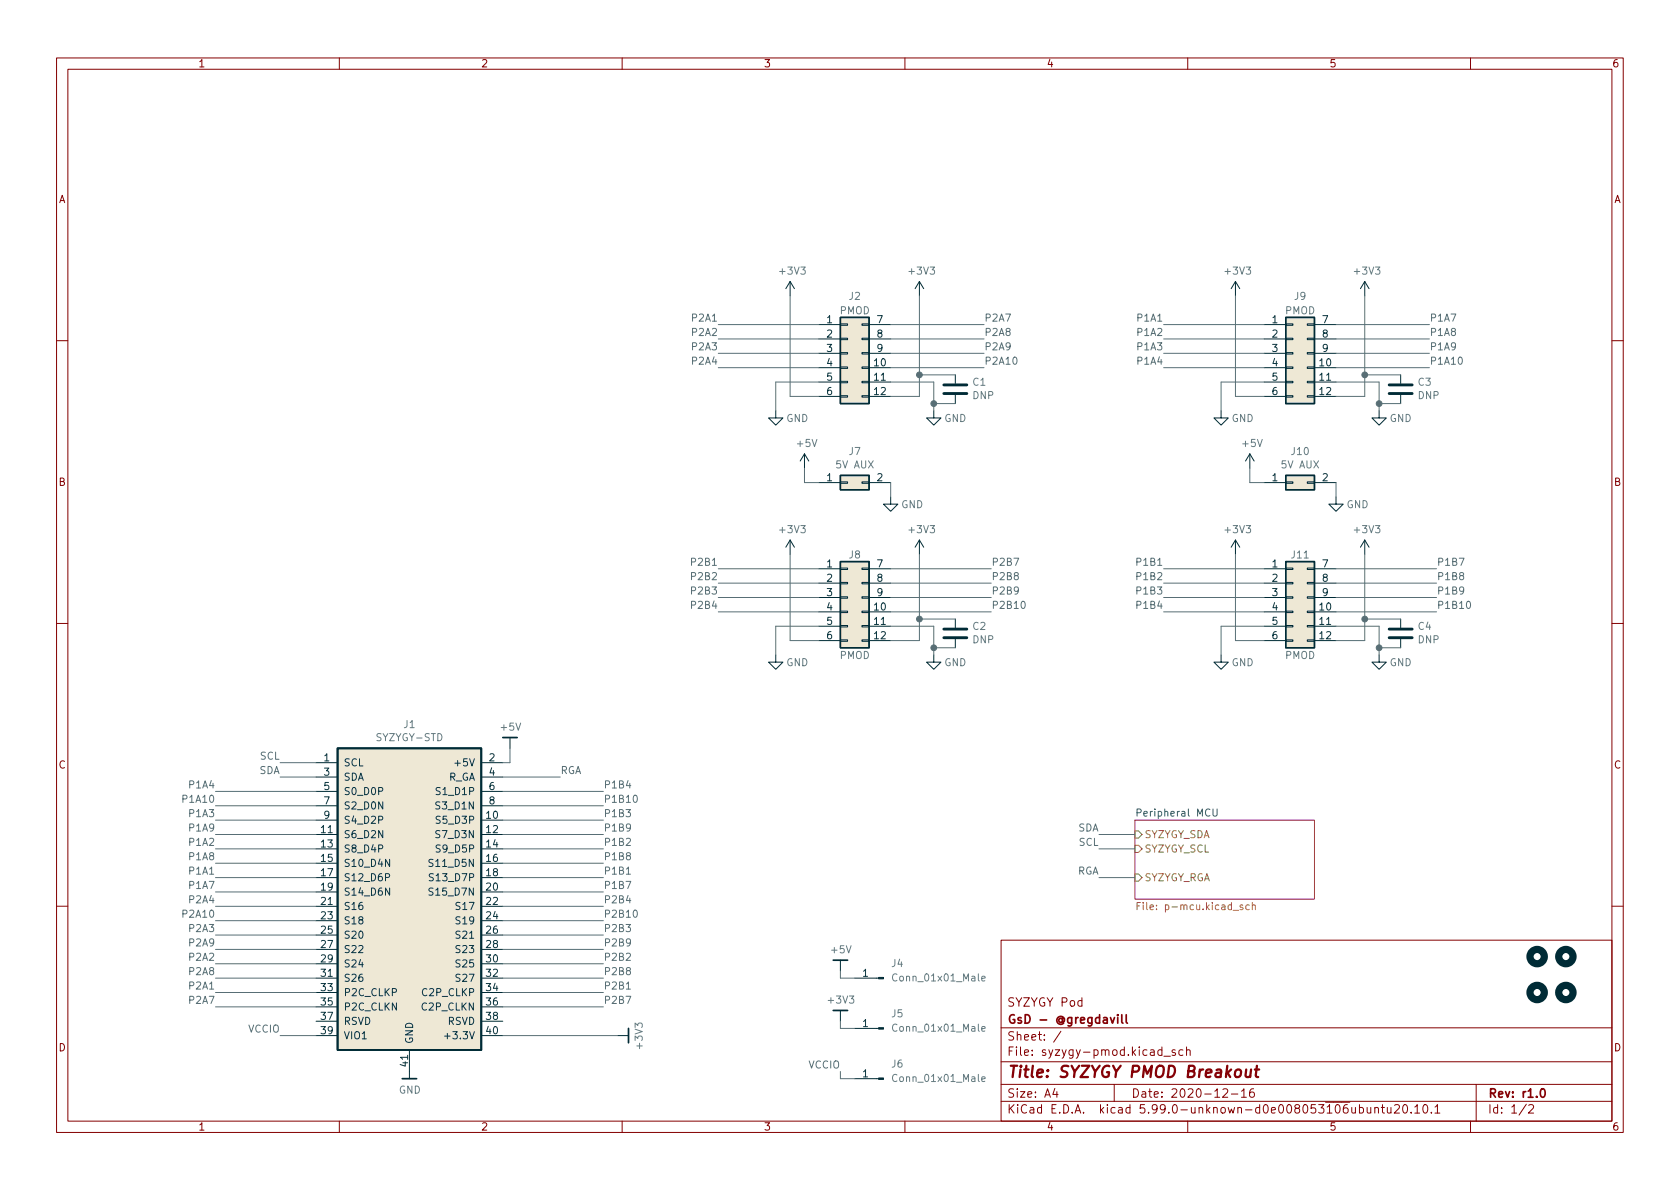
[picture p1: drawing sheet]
<svg xmlns="http://www.w3.org/2000/svg" width="297mm" height="210mm" viewBox="0 0 297 210" stroke-linecap="round" stroke-linejoin="round" font-family="sans-serif">
<g fill="none" stroke="#840000" stroke-width=".18">
<path d="M10 10.2h277v190.1h-277zM12 12.2h273v186.1h-273zM60 10.2v2M110 10.2v2M160 10.2v2M210 10.2v2M260 10.2v2M10 60.2h2M285 60.2h2M10 110.2h2M285 110.2h2M10 160.2h2"/>
<path d="M177 166.3h108v32h-108zM285 160.2h2M60 198.3v2M110 198.3v2M160 198.3v2M177 194.8h108M177 191.8h108M177 187.8h108M177 181.8h108M186.5 192.5l-.4 1h1M186.9 193v1M187.6 182.4l-1.3 1.9"/>
<path d="M197 191.8v3M205.4 185.7l-.4-.1-.3 .3v.4l.2 .3h.5M205.4 185.1v1.5M205.8 186.8h1.1M207.8 185.7l-.4-.1-.2 .2 .1 .3 .5 .1v.4h-.6M209.1 185.7l-.4-.1-.3 .3v.4l.2 .3h.5M209.8 185.8l.2-.2 .4 .1v.9M209.8 185.1v1.5M210 198.3v2M216.2 192.7l.6-.2 .2 .2 .1 .3-1 1h1M217.7 193.5h1.2M219.5 193l.4-.5v1.5"/>
<path d="M219.5 194h.9M221.6 192.5a.59 .59 0 0 0-.7 .7v.5l.2 .3h.4l.2-.1 .1-.5-.2-.2-.4-.1-.3 .3M243.1 196l.2-.2 .3 .1 .1 .9M243.1 195.8v1M244.2 195.8h.6M244.4 195.3v1.3l.4 .2M245.3 195.8l.1 1h.3l.2-.1M245.9 195.8v1M246.6 195.5l.5-.2 .3 .2v.3l-.9 1h.9M248.2 195.4l.2-.1a.81 .81 0 0 1 .5 .7 .81 .81 0 0 1-.3 .8h-.1a.81 .81 0 0 1-.6-.6 .81 .81 0 0 1 .3-.8zM249.5 196.7v.1M250.1 195.8l.5-.5v1.5"/>
<path d="M250.1 196.8h.9M251.8 195.4l.1-.1a.81 .81 0 0 1 .6 .7 .81 .81 0 0 1-.3 .8h-.1a.81 .81 0 0 1-.6-.6 .81 .81 0 0 1 .3-.8zM253.1 196.7v.1M253.7 195.8l.4-.5v1.5M253.7 196.8h.9M260 198.3v2M261 191.8v6.5M269.9 195.3l-1.3 1.9M270.3 195.5l.6-.2 .2 .2 .1 .3-1 1h1"/>
</g>
<path d="M196.3 179.9l.4 1 .4-1M197.6 179.4v.2M197.6 179.9v1M198.3 179.4v1.3l.3 .2M199.1 179.4v1.3l.2 .2M272.6 192.6l.1-.1a.81 .81 0 0 1 .6 .7 .81 .81 0 0 1-.3 .8h-.2a.82 .82 0 0 1-.5-.6 .82 .82 0 0 1 .3-.8z" fill="none" stroke="#840000" stroke-width=".3"/>
<path d="M220.3 189.1v1.3a.57 .57 0 0 0 .8-.1M221.2 189.1l-.2 1.4M221.9 189.1h.7M222.2 188.5l-.2 1.7 .1 .2 .4 .1" fill="none" stroke="#840000" stroke-width=".4"/>
<path d="M200.7 145h31.7v14h-31.7z" fill="#fff" stroke="#fff" stroke-width=".18"/>
<path d="M200.7 145h31.7v14h-31.7z" fill="none" stroke="#840084" stroke-width=".18"/>
<path d="M201 143.7h.6l.2-.2-.1-.3-.7-.1v1.2M214.5 143.1v1l.2 .2h.4l.1-.2v-1" fill="none" stroke="#008484" stroke-width=".18"/>
<path d="M201.6 159.6h-.6v1.3M221.4 159.6v1.3M201 160.2h.5M220.9 160.1l-.4-.1-.2 .3 .1 .5h.5M221.4 160.1l.2-.1 .3 .1 .1 .8" fill="none" stroke="#b58900" stroke-width=".18"/>
<path d="M200.7 149.5h.6l.6 .6-.6 .6h-.6zM200.7 146.9h.6l.6 .7-.6 .6h-.6zM200.7 154.6h.6l.6 .6-.6 .6h-.6z" fill="none" stroke="#859900" stroke-width=".18"/>
<g fill="none" stroke="#002b36" stroke-width="1.3">
<circle cx="271.8" cy="169.2" r="1.27"/>
<circle cx="271.8" cy="175.5" r="1.27"/>
<circle cx="276.9" cy="175.5" r="1.27"/>
<circle cx="276.9" cy="169.2" r="1.27"/>
</g>
<g fill="none" stroke="#002b36" stroke-width=".18">
<path d="M139.7 49.8v2.5M139.7 49.8l-.8 1.2M139.7 49.8l.8 1.2M144.8 57.4h3.8M144.8 59.9h3.8M148.6 59.8h1.3v.3h-1.3zM148.6 57.3h1.3v.2h-1.3zM152.4 59.8h1.3v.3h-1.3zM152.4 57.3h1.3v.2h-1.3zM153.7 57.4h3.8M153.7 59.9h3.8M162.6 49.8l-.8 1.2"/>
<path d="M162.6 49.8v2.5M162.6 49.8l.7 1.2M218.4 49.8v2.5M218.4 49.8l-.7 1.2M218.4 49.8l.8 1.2M223.5 57.4h3.8M223.5 59.9h3.8M227.3 59.8h1.3v.3h-1.3zM227.3 57.3h1.3v.2h-1.3zM231.1 59.8h1.3v.3h-1.3zM231.1 57.3h1.3v.2h-1.3zM232.4 57.4h3.8"/>
<path d="M232.4 59.9h3.8M241.3 49.8v2.5M241.3 49.8l-.8 1.2M241.3 49.8l.8 1.2M137.2 72.6v1.3h1.2l-1.2 1.3-1.3-1.3h1.3M144.8 65h3.8M144.8 67.6h3.8M144.8 70.1h3.8M144.8 62.5h3.8M148.6 67.4h1.3v.3h-1.3zM148.6 70h1.3v.2h-1.3zM148.6 64.9h1.3v.2h-1.3z"/>
<path d="M148.6 62.4h1.3v.2h-1.3zM152.4 67.4h1.3v.3h-1.3zM152.4 70h1.3v.2h-1.3zM152.4 64.9h1.3v.2h-1.3zM152.4 62.4h1.3v.2h-1.3zM153.7 65h3.8M153.7 67.6h3.8M153.7 70.1h3.8M153.7 62.5h3.8M165.1 72.6v1.3h1.3l-1.3 1.3-1.3-1.3h1.3M168.9 66.3v1.5M168.9 69.8v1.6"/>
<path d="M215.9 72.6v1.3h1.3l-1.3 1.3-1.3-1.3h1.3M223.5 65h3.8M223.5 67.6h3.8M223.5 70.1h3.8M223.5 62.5h3.8M227.3 67.4h1.3v.3h-1.3zM227.3 70h1.3v.2h-1.3zM227.3 64.9h1.3v.2h-1.3zM227.3 62.4h1.3v.2h-1.3zM231.1 67.4h1.3v.3h-1.3zM231.1 70h1.3v.2h-1.3zM231.1 64.9h1.3v.2h-1.3z"/>
<path d="M231.1 62.4h1.3v.2h-1.3zM232.4 65h3.8M232.4 67.6h3.8M232.4 70.1h3.8M232.4 62.5h3.8M243.8 72.6v1.3h1.3l-1.3 1.3-1.2-1.3h1.2M247.6 66.3v1.5M247.6 69.8v1.6M139.7 95.5l-.8 1.3M139.7 95.5v2.5M139.7 95.5l.8 1.3M142.2 80.3l-.7 1.2"/>
<path d="M142.2 80.3v2.5M142.2 80.3l.8 1.2M144.8 85.3h3.8M148.6 85.2h1.3v.3h-1.3zM152.4 85.2h1.3v.3h-1.3zM153.7 85.3h3.8M157.5 87.9v1.2h1.2l-1.2 1.3-1.3-1.3h1.3M162.6 95.5v2.5M162.6 95.5l-.8 1.3M162.6 95.5l.7 1.3M218.4 95.5l-.7 1.3M218.4 95.5v2.5"/>
<path d="M218.4 95.5l.8 1.3M221 80.3l-.8 1.2M221 80.3v2.5M221 80.3l.7 1.2M223.5 85.3h3.8M227.3 85.2h1.3v.3h-1.3zM231.1 85.2h1.3v.3h-1.3zM232.4 85.3h3.8M236.2 87.9v1.2h1.3l-1.3 1.3-1.3-1.3h1.3M241.3 95.5l-.8 1.3M241.3 95.5v2.5M241.3 95.5l.8 1.3"/>
<path d="M137.2 115.8v1.3h1.2l-1.2 1.3-1.3-1.3h1.3M144.8 100.6h3.8M144.8 108.2h3.8M144.8 110.7h3.8M144.8 113.3h3.8M144.8 103.1h3.8M144.8 105.7h3.8M148.6 110.6h1.3v.3h-1.3zM148.6 113.2h1.3v.2h-1.3zM148.6 108.1h1.3v.2h-1.3zM148.6 103h1.3v.2h-1.3zM148.6 100.5h1.3v.2h-1.3z"/>
<path d="M148.6 105.5h1.3v.3h-1.3zM152.4 110.6h1.3v.3h-1.3zM152.4 113.2h1.3v.2h-1.3zM152.4 108.1h1.3v.2h-1.3zM152.4 103h1.3v.2h-1.3zM152.4 100.5h1.3v.2h-1.3zM152.4 105.5h1.3v.3h-1.3zM153.7 100.6h3.8M153.7 108.2h3.8M153.7 110.7h3.8M153.7 113.3h3.8M153.7 103.1h3.8"/>
<path d="M153.7 105.7h3.8M165.1 115.8v1.3h1.3l-1.3 1.3-1.3-1.3h1.3M168.9 109.5v1.5M168.9 113v1.5M215.9 115.8v1.3h1.3l-1.3 1.3-1.3-1.3h1.3M223.5 100.6h3.8M223.5 108.2h3.8M223.5 110.7h3.8M223.5 113.3h3.8M223.5 103.1h3.8M223.5 105.7h3.8M227.3 110.6h1.3v.3h-1.3z"/>
<path d="M227.3 113.2h1.3v.2h-1.3zM227.3 108.1h1.3v.2h-1.3zM227.3 103h1.3v.2h-1.3zM227.3 100.5h1.3v.2h-1.3zM227.3 105.5h1.3v.3h-1.3zM231.1 110.6h1.3v.3h-1.3zM231.1 113.2h1.3v.2h-1.3zM231.1 108.1h1.3v.2h-1.3zM231.1 103h1.3v.2h-1.3zM231.1 100.5h1.3v.2h-1.3zM231.1 105.5h1.3v.3h-1.3zM232.4 100.6h3.8"/>
<path d="M232.4 108.2h3.8M232.4 110.7h3.8M232.4 113.3h3.8M232.4 103.1h3.8M232.4 105.7h3.8M243.8 115.8v1.3h1.3l-1.3 1.3-1.2-1.3h1.2M247.6 109.5v1.5M247.6 113v1.5M55.9 134.9h3.8M55.9 137.4h3.8M55.9 139.9h3.8M85.1 134.9h3.8"/>
<path d="M85.1 137.4h3.8M85.1 139.9h3.8M90.2 130.4v1.9M55.9 145h3.8M55.9 147.6h3.8M55.9 150.1h3.8M55.9 152.6h3.8M55.9 155.2h3.8M55.9 157.7h3.8M55.9 142.5h3.8M85.1 145h3.8M85.1 147.6h3.8"/>
<path d="M85.1 150.1h3.8M85.1 152.6h3.8M85.1 155.2h3.8M85.1 157.7h3.8M85.1 142.5h3.8M55.9 160.3h3.8M55.9 162.8h3.8M55.9 165.3h3.8M55.9 167.9h3.8M55.9 170.4h3.8M55.9 173h3.8M55.9 175.5h3.8"/>
<path d="M55.9 178h3.8M85.1 160.3h3.8M85.1 162.8h3.8M85.1 165.3h3.8M85.1 167.9h3.8M85.1 170.4h3.8M85.1 173h3.8M85.1 175.5h3.8M85.1 178h3.8M148.6 169.8v1.9M148.6 178.7v1.9M151.1 173h4.2"/>
<path d="M55.9 180.6h3.8M55.9 183.1h3.8M72.4 185.7v5M85.1 180.6h3.8M85.1 183.1h3.8M109.2 183.1h1.9M151.1 181.9h4.2M151.1 190.7h4.2"/>
</g>
<path d="M166.9 68.1h4M166.9 69.6h4M245.6 68.1h4.1M245.6 69.6h4.1M166.9 111.2h4M166.9 112.8h4M245.6 111.2h4.1M245.6 112.8h4.1" fill="none" stroke="#002b36" stroke-width=".51"/>
<g fill="#eee8d5" stroke="#eee8d5" stroke-width=".18">
<path d="M227.3 56.1h5.1v15.3h-5.1z"/>
<path d="M227.3 84.1h5.1v2.5h-5.1z"/>
<path d="M148.6 84.1h5.1v2.5h-5.1z"/>
<path d="M227.3 99.3h5.1v15.2h-5.1z"/>
<path d="M59.7 132.3h25.4v53.4h-25.4z"/>
<path d="M148.6 99.3h5.1v15.2h-5.1z"/>
<path d="M148.6 56.1h5.1v15.3h-5.1z"/>
</g>
<path d="M148.6 56.1h5.1v15.3h-5.1zM227.3 56.1h5.1v15.3h-5.1zM148.6 84.1h5.1v2.5h-5.1zM148.6 99.3h5.1v15.2h-5.1zM227.3 84.1h5.1v2.5h-5.1zM227.3 99.3h5.1v15.2h-5.1z" fill="none" stroke="#002b36" stroke-width=".25"/>
<path d="M59.7 132.3h25.4v53.4h-25.4z" fill="none" stroke="#002b36" stroke-width=".33"/>
<path d="M68.2 155.2l.6-.1 .1-.2-.1-.3-.6-.1v1.3M68.9 152v1.2l-.7-1.2v1.2M68.9 157v1.3l-.7-1.3v1.3M76.6 152h-.5l-.2 .1v.3l.5 .3 .2 .3-.3 .2h-.5M76.6 157.1l-.5-.1-.2 .2v.3l.5 .3 .2 .3-.3 .2-.5-.1M76.6 154.6l-.5-.1-.1 .1v.4l.5 .2 .1 .3-.2 .3-.5-.1M78.6 183.2h1" fill="none" stroke="#073642" stroke-width=".18"/>
<path d="M88.9 130.4h2.5M147.3 169.8h2.6M147.3 178.7h2.6M71.1 190.7h2.6M111.1 181.9v2.5" fill="none" stroke="#002b36" stroke-width=".3"/>
<g fill="#002b36" stroke="#002b36" stroke-width=".18">
<path d="M155.3 172.8h.9v.3h-.9z"/>
<path d="M155.3 181.7h.9v.3h-.9z"/>
<path d="M155.3 190.6h.9v.3h-.9z"/>
</g>
<path d="M173.6 173.1l.6-.2-.1-.2-.3-.1-.2 .2v.6h.5M173.6 181.9l.6-.1-.1-.2-.3-.1-.2 .2v.6h.5M173.6 190.8l.6-.1-.1-.2-.3-.1-.2 .2v.6h.5" fill="none" stroke="#657b83" stroke-width=".18"/>
<g fill="none" stroke="#586e75" stroke-width=".18">
<path d="M127 59.9h17.8M127 57.4h17.8M139.7 52.3v17.8h5.1M157.5 59.9h16.5M157.5 57.4h16.5M162.6 52.3v17.8h-5.1M205.7 59.9h17.8M205.7 57.4h17.8M218.4 52.3v17.8h5.1M236.2 59.9h16.5M236.2 57.4h16.5M241.3 52.3v17.8h-5.1"/>
<path d="M127 62.5h17.8M127 65h17.8M144.8 67.6h-7.6v5M157.5 67.6h7.6v5M157.5 62.5h16.5M157.5 65h16.5M162.6 66.3h6.3M165.1 71.4h3.8M205.7 62.5h17.8M205.7 65h17.8M223.5 67.6h-7.6v5M236.2 67.6h7.6v5"/>
<path d="M236.2 62.5h16.5M236.2 65h16.5M241.3 66.3h6.3M243.8 71.4h3.8M139.7 98v15.3h5.1M142.2 82.8v2.5h2.6M157.5 85.3v2.6M162.6 98v15.3h-5.1M218.4 98v15.3h5.1M221 82.8v2.5h2.5M236.2 85.3v2.6M241.3 98v15.3h-5.1"/>
<path d="M127 108.2h17.8M127 100.6h17.8M127 105.7h17.8M127 103.1h17.8M144.8 110.7h-7.6v5.1M157.5 108.2h17.8M157.5 100.6h17.8M157.5 105.7h17.8M157.5 103.1h17.8M157.5 110.7h7.6v5.1M162.6 109.5h6.3M165.1 114.5h3.8"/>
<path d="M180.7 106.4l.1-.1a.68 .68 0 0 1 .5 .7 .68 .68 0 0 1-.5 .6 .84 .84 0 0 1-.1-1.2zM205.7 108.2h17.8M205.7 100.6h17.8M205.7 105.7h17.8M205.7 103.1h17.8M223.5 110.7h-7.6v5.1M236.2 108.2h17.8M236.2 100.6h17.8M236.2 105.7h17.8M236.2 103.1h17.8M236.2 110.7h7.6v5.1M241.3 109.5h6.3"/>
<path d="M243.8 114.5h3.8M259.4 106.4l.2-.1a.68 .68 0 0 1 .4 .7 .68 .68 0 0 1-.4 .6l-.2-.1-.1-.4zM38.1 139.9h17.8M49.5 137.4h6.4M49.5 134.9h6.4M88.9 139.9h17.8M88.9 137.4h10.2M90.2 132.3v2.6h-1.3M38.1 142.5h17.8M38.1 157.7h17.8M38.1 150.1h17.8M38.1 155.2h17.8"/>
<path d="M38.1 147.6h17.8M38.1 152.6h17.8M38.1 145h17.8M88.9 142.5h17.8M88.9 157.7h17.8M88.9 150.1h17.8M88.9 155.2h17.8M88.9 147.6h17.8M88.9 152.6h17.8M88.9 145h17.8M110.7 154.6h.8M112.1 140.7l.2-.1a.68 .68 0 0 1 .4 .7 .68 .68 0 0 1-.4 .6 .84 .84 0 0 1-.2-1.2z"/>
<path d="M194.3 150.1h6.4M194.3 155.2h6.4M194.3 147.6h6.4M38.1 173h17.8M38.1 170.4h17.8M38.1 175.5h17.8M38.1 178h17.8M38.1 165.3h17.8M38.1 167.9h17.8M38.1 160.3h17.8M38.1 162.8h17.8M88.9 173h17.8"/>
<path d="M88.9 170.4h17.8M88.9 175.5h17.8M88.9 178h17.8M88.9 165.3h17.8M88.9 167.9h17.8M88.9 160.3h17.8M88.9 162.8h17.8M110.7 174.9h.8M112.1 161l.2-.1a.68 .68 0 0 1 .4 .7 .68 .68 0 0 1-.4 .6 .84 .84 0 0 1-.2-1.2zM148.6 171.7v1.3h2.5M49.5 183.1h6.4M88.9 183.1h20.3"/>
<path d="M148.6 180.6v1.3h2.5M148.6 189.5v1.2h2.5"/>
</g>
<g fill="#586e75" stroke="#586e75" stroke-width=".18">
<circle cx="243.8" cy="71.4" r=".51"/>
<circle cx="241.3" cy="66.3" r=".51"/>
<circle cx="241.3" cy="109.5" r=".51"/>
<circle cx="243.8" cy="114.5" r=".51"/>
<circle cx="165.1" cy="114.5" r=".51"/>
<circle cx="165.1" cy="71.4" r=".51"/>
<circle cx="162.6" cy="109.5" r=".51"/>
<circle cx="162.6" cy="66.3" r=".51"/>
</g>
<text font-size="2.8" fill="#840000" x="178" y="190.6">Title: SYZYGY PMOD Breakout</text>
<g font-size="2.1" fill="#840000">
<text x="178" y="178">SYZYGY Pod</text>
<text x="178" y="184">Sheet: /</text>
<text x="178" y="181">GsD - @gregdavill</text>
<text x="178" y="186.7">File: syzygy-pmod.kicad_sch</text>
<text x="178" y="196.9">KiCad E.D.A. kicad 5.99.0-unknown-d0e008053~106~ubuntu20.10.1</text>
<text x="178" y="194.1">Size: A4</text>
<text x="200" y="194.1">Date: 2020-12-16</text>
<text x="263" y="194.1">Rev: r1.0</text>
<text x="263" y="196.9">Id: 1/2</text>
</g>
<g font-size="1.8" fill="#840000">
<text x="35" y="11.9">1</text>
<text x="85" y="11.9">2</text>
<text x="135" y="11.9">3</text>
<text x="185" y="11.9">4</text>
<text x="235" y="11.9">5</text>
<text x="285" y="11.9">6</text>
<text x="10.3" y="35.9">A</text>
<text x="285.3" y="35.9">A</text>
<text x="10.3" y="85.9">B</text>
<text x="285.3" y="85.9">B</text>
<text x="10.3" y="135.9">C</text>
<text x="285.3" y="135.9">C</text>
<text x="10.3" y="185.9">D</text>
<text x="285.3" y="185.9">D</text>
<text x="35" y="199.9">1</text>
<text x="85" y="199.9">2</text>
<text x="135" y="199.9">3</text>
<text x="185" y="199.9">4</text>
<text x="235" y="199.9">5</text>
<text x="285" y="199.9">6</text>
</g>
<g font-size="1.8" fill="#657b83">
<text x="138" y="48.6">+3V3</text>
<text x="150.1" y="53">J2</text>
<text x="160.9" y="48.6">+3V3</text>
<text x="216.7" y="48.6">+3V3</text>
<text x="228.9" y="53">J9</text>
<text x="239.6" y="48.6">+3V3</text>
<text x="148.5" y="55.6">PMOD</text>
<text x="227.2" y="55.6">PMOD</text>
<text x="172" y="70.6">DNP</text>
<text x="172" y="68.2">C1</text>
<text x="250.7" y="70.6">DNP</text>
<text x="250.8" y="68.2">C3</text>
<text x="139" y="74.6">GND</text>
<text x="166.9" y="74.6">GND</text>
<text x="217.7" y="74.6">GND</text>
<text x="245.7" y="74.6">GND</text>
<text x="141" y="79">+5V</text>
<text x="147.9" y="82.8">5V AUX</text>
<text x="150.1" y="80.5">J7</text>
<text x="219.8" y="79">+5V</text>
<text x="226.7" y="82.8">5V AUX</text>
<text x="228.4" y="80.5">J10</text>
<text x="159.3" y="89.9">GND</text>
<text x="238.1" y="89.9">GND</text>
<text x="138" y="94.3">+3V3</text>
<text x="160.9" y="94.3">+3V3</text>
<text x="216.7" y="94.3">+3V3</text>
<text x="239.6" y="94.3">+3V3</text>
<text x="150.1" y="98.7">J8</text>
<text x="228.4" y="98.7">J11</text>
<text x="172" y="113.7">DNP</text>
<text x="172" y="111.4">C2</text>
<text x="250.7" y="113.7">DNP</text>
<text x="250.8" y="111.4">C4</text>
<text x="139" y="117.8">GND</text>
<text x="148.5" y="116.5">PMOD</text>
<text x="166.9" y="117.8">GND</text>
<text x="217.7" y="117.8">GND</text>
<text x="227.2" y="116.5">PMOD</text>
<text x="245.7" y="117.8">GND</text>
<text x="66.7" y="131.1">SYZYGY-STD</text>
<text x="71.4" y="128.7">J1</text>
<text x="88.6" y="129.2">+5V</text>
<text x="147.1" y="168.6">+5V</text>
<text x="157.7" y="171">J4</text>
<text x="158.3" y="173.5">Conn_01x01_Male</text>
<text x="146.6" y="177.5">+3V3</text>
<text x="157.7" y="179.9">J5</text>
<text x="113.6" y="185.3" transform="rotate(-90 113.6 185.3)">+3V3</text>
<text x="158.3" y="182.4">Conn_01x01_Male</text>
<text x="157.7" y="188.8">J6</text>
<text x="158.3" y="191.3">Conn_01x01_Male</text>
<text x="70.5" y="193.4">GND</text>
</g>
<g font-size="1.8" fill="#586e75">
<text x="122.6" y="56.9">P2A1</text>
<text x="122.6" y="59.4">P2A2</text>
<text x="174" y="56.9">P2A7</text>
<text x="174" y="59.4">P2A8</text>
<text x="201.3" y="56.9">P1A1</text>
<text x="201.3" y="59.4">P1A2</text>
<text x="252.7" y="59.4">P1A8</text>
<text x="252.7" y="56.9">P1A7</text>
<text x="122.6" y="64.5">P2A4</text>
<text x="122.6" y="61.9">P2A3</text>
<text x="174" y="64.5">P2A10</text>
<text x="174" y="61.9">P2A9</text>
<text x="201.3" y="64.5">P1A4</text>
<text x="201.3" y="61.9">P1A3</text>
<text x="252.7" y="61.9">P1A9</text>
<text x="252.7" y="64.5">P1A10</text>
<text x="122.6" y="100">P2B1</text>
<text x="175.3" y="100">P2B7</text>
<text x="201.3" y="100">P1B1</text>
<text x="254" y="100">P1B7</text>
<text x="122.6" y="105.1">P2B3</text>
<text x="122.6" y="107.7">P2B4</text>
<text x="122.6" y="102.6">P2B2</text>
<text x="175.3" y="107.7">P2B10</text>
<text x="175.3" y="105.1">P2B9</text>
<text x="175.3" y="102.6">P2B8</text>
<text x="201.3" y="107.7">P1B4</text>
<text x="201.3" y="105.1">P1B3</text>
<text x="201.3" y="102.6">P1B2</text>
<text x="254" y="102.6">P1B8</text>
<text x="254" y="105.1">P1B9</text>
<text x="254" y="107.7">P1B10</text>
<text x="45.8" y="136.9">SDA</text>
<text x="46" y="134.3">SCL</text>
<text x="99.1" y="136.9">RGA</text>
<text x="32.7" y="141.9">P1A10</text>
<text x="33.7" y="139.4">P1A4</text>
<text x="106.7" y="139.4">P1B4</text>
<text x="106.7" y="141.9">P1B10</text>
<text x="33.7" y="144.5">P1A3</text>
<text x="33.7" y="147">P1A9</text>
<text x="33.7" y="149.6">P1A2</text>
<text x="106.7" y="144.5">P1B3</text>
<text x="106.7" y="147">P1B9</text>
<text x="106.7" y="149.6">P1B2</text>
<text x="190.6" y="147">SDA</text>
<text x="190.8" y="149.6">SCL</text>
<text x="33.7" y="152.1">P1A8</text>
<text x="33.7" y="154.6">P1A1</text>
<text x="106.7" y="152.1">P1B8</text>
<text x="106.7" y="154.6">P1B1</text>
<text x="190.4" y="154.6">RGA</text>
<text x="33.7" y="157.2">P1A7</text>
<text x="33.7" y="159.7">P2A4</text>
<text x="106.7" y="157.2">P1B7</text>
<text x="106.7" y="159.7">P2B4</text>
<text x="32.7" y="162.3">P2A10</text>
<text x="33.7" y="167.3">P2A9</text>
<text x="33.7" y="164.8">P2A3</text>
<text x="106.7" y="164.8">P2B3</text>
<text x="106.7" y="167.3">P2B9</text>
<text x="106.7" y="162.3">P2B10</text>
<text x="33.7" y="172.4">P2A8</text>
<text x="33.7" y="169.9">P2A2</text>
<text x="106.7" y="172.4">P2B8</text>
<text x="106.7" y="169.9">P2B2</text>
<text x="33.7" y="175">P2A1</text>
<text x="33.7" y="177.5">P2A7</text>
<text x="106.7" y="175">P2B1</text>
<text x="106.7" y="177.5">P2B7</text>
<text x="43.9" y="182.6">VCCIO</text>
<text x="143" y="188.9">VCCIO</text>
</g>
<g font-size="1.8" fill="#073642">
<text x="146.2" y="57.1">1</text>
<text x="146.2" y="59.7">2</text>
<text x="155.1" y="57.1">7</text>
<text x="155.1" y="59.7">8</text>
<text x="224.9" y="57.1">1</text>
<text x="224.9" y="59.7">2</text>
<text x="233.8" y="57.1">7</text>
<text x="233.8" y="59.7">8</text>
<text x="146.2" y="62.2">3</text>
<text x="146.2" y="64.8">4</text>
<text x="154.6" y="64.8">10</text>
<text x="155.1" y="62.2">9</text>
<text x="224.9" y="62.2">3</text>
<text x="224.9" y="64.8">4</text>
<text x="233.3" y="64.8">10</text>
<text x="233.8" y="62.2">9</text>
<text x="146.2" y="67.3">5</text>
<text x="146.2" y="69.8">6</text>
<text x="154.6" y="67.3">11</text>
<text x="154.6" y="69.8">12</text>
<text x="224.9" y="67.3">5</text>
<text x="224.9" y="69.8">6</text>
<text x="233.3" y="67.3">11</text>
<text x="233.3" y="69.8">12</text>
<text x="146.2" y="85.1">1</text>
<text x="155.1" y="85.1">2</text>
<text x="224.9" y="85.1">1</text>
<text x="233.8" y="85.1">2</text>
<text x="146.2" y="100.3">1</text>
<text x="155.1" y="100.3">7</text>
<text x="224.9" y="100.3">1</text>
<text x="233.8" y="100.3">7</text>
<text x="146.2" y="102.9">2</text>
<text x="146.2" y="105.4">3</text>
<text x="146.2" y="107.9">4</text>
<text x="154.6" y="107.9">10</text>
<text x="155.1" y="102.9">8</text>
<text x="155.1" y="105.4">9</text>
<text x="224.9" y="102.9">2</text>
<text x="224.9" y="105.4">3</text>
<text x="224.9" y="107.9">4</text>
<text x="233.3" y="107.9">10</text>
<text x="233.8" y="102.9">8</text>
<text x="233.8" y="105.4">9</text>
<text x="146.2" y="110.5">5</text>
<text x="146.2" y="113">6</text>
<text x="154.6" y="110.5">11</text>
<text x="154.6" y="113">12</text>
<text x="224.9" y="110.5">5</text>
<text x="224.9" y="113">6</text>
<text x="233.3" y="110.5">11</text>
<text x="233.3" y="113">12</text>
<text x="57.3" y="134.6">1</text>
<text x="57.3" y="137.2">3</text>
<text x="60.7" y="135.5">SCL</text>
<text x="80.9" y="135.5">+5V</text>
<text x="86.5" y="134.6">2</text>
<text x="86.5" y="137.2">4</text>
<text x="57.3" y="139.7">5</text>
<text x="57.3" y="142.2">7</text>
<text x="60.7" y="138">SDA</text>
<text x="60.7" y="140.6">S0_D0P</text>
<text x="60.7" y="143.1">S2_D0N</text>
<text x="77.4" y="143.1">S3_D1N</text>
<text x="77.5" y="140.6">S1_D1P</text>
<text x="79.2" y="138">R_GA</text>
<text x="86.5" y="139.7">6</text>
<text x="86.5" y="142.2">8</text>
<text x="56.8" y="147.3">11</text>
<text x="56.8" y="149.9">13</text>
<text x="57.3" y="144.8">9</text>
<text x="60.7" y="148.2">S6_D2N</text>
<text x="60.7" y="145.7">S4_D2P</text>
<text x="77.4" y="148.2">S7_D3N</text>
<text x="77.5" y="145.7">S5_D3P</text>
<text x="86" y="144.8">10</text>
<text x="86" y="147.3">12</text>
<text x="86" y="149.9">14</text>
<text x="56.8" y="152.4">15</text>
<text x="56.8" y="154.9">17</text>
<text x="60.7" y="150.7">S8_D4P</text>
<text x="60.7" y="153.3">S10_D4N</text>
<text x="60.7" y="155.8">S12_D6P</text>
<text x="76.4" y="153.3">S11_D5N</text>
<text x="76.5" y="155.8">S13_D7P</text>
<text x="77.5" y="150.7">S9_D5P</text>
<text x="86" y="152.4">16</text>
<text x="86" y="154.9">18</text>
<text x="56.8" y="157.5">19</text>
<text x="56.8" y="160">21</text>
<text x="60.7" y="158.4">S14_D6N</text>
<text x="60.7" y="160.9">S16</text>
<text x="76.4" y="158.4">S15_D7N</text>
<text x="80.9" y="160.9">S17</text>
<text x="86" y="157.5">20</text>
<text x="86" y="160">22</text>
<text x="56.8" y="162.6">23</text>
<text x="56.8" y="165.1">25</text>
<text x="56.8" y="167.6">27</text>
<text x="60.7" y="163.4">S18</text>
<text x="60.7" y="166">S20</text>
<text x="80.9" y="163.4">S19</text>
<text x="80.9" y="166">S21</text>
<text x="86" y="162.6">24</text>
<text x="86" y="165.1">26</text>
<text x="86" y="167.6">28</text>
<text x="56.8" y="170.2">29</text>
<text x="56.8" y="172.7">31</text>
<text x="60.7" y="168.5">S22</text>
<text x="60.7" y="171.1">S24</text>
<text x="60.7" y="173.6">S26</text>
<text x="80.9" y="168.5">S23</text>
<text x="80.9" y="171.1">S25</text>
<text x="80.9" y="173.6">S27</text>
<text x="86" y="170.2">30</text>
<text x="86" y="172.7">32</text>
<text x="152.5" y="172.7">1</text>
<text x="56.8" y="175.3">33</text>
<text x="56.8" y="177.8">35</text>
<text x="60.7" y="176.1">P2C_CLKP</text>
<text x="60.7" y="178.7">P2C_CLKN</text>
<text x="74.7" y="178.7">C2P_CLKN</text>
<text x="74.8" y="176.1">C2P_CLKP</text>
<text x="86" y="175.3">34</text>
<text x="86" y="177.8">36</text>
<text x="56.8" y="180.3">37</text>
<text x="56.8" y="182.9">39</text>
<text x="60.7" y="181.2">RSVD</text>
<text x="60.7" y="183.8">VIO1</text>
<text x="73" y="184.7" transform="rotate(-90 73 184.7)">GND</text>
<text x="79.2" y="181.2">RSVD</text>
<text x="79.4" y="183.8">+3.3V</text>
<text x="86" y="180.3">38</text>
<text x="86" y="182.9">40</text>
<text x="152.5" y="181.6">1</text>
<text x="72.1" y="188.6" transform="rotate(-90 72.1 188.6)">41</text>
<text x="152.5" y="190.5">1</text>
</g>
<text font-size="1.8" fill="#008484" x="201.5" y="144.4">Peripheral MCU</text>
<g font-size="1.8" fill="#859900">
<text x="202.3" y="148.2">SYZYGY_SDA</text>
<text x="202.3" y="150.7">SYZYGY_SCL</text>
<text x="202.3" y="155.8">SYZYGY_RGA</text>
</g>
<text font-size="1.8" fill="#b58900" x="202.3" y="160.9">File: p-mcu.kicad_sch</text>
</svg>
